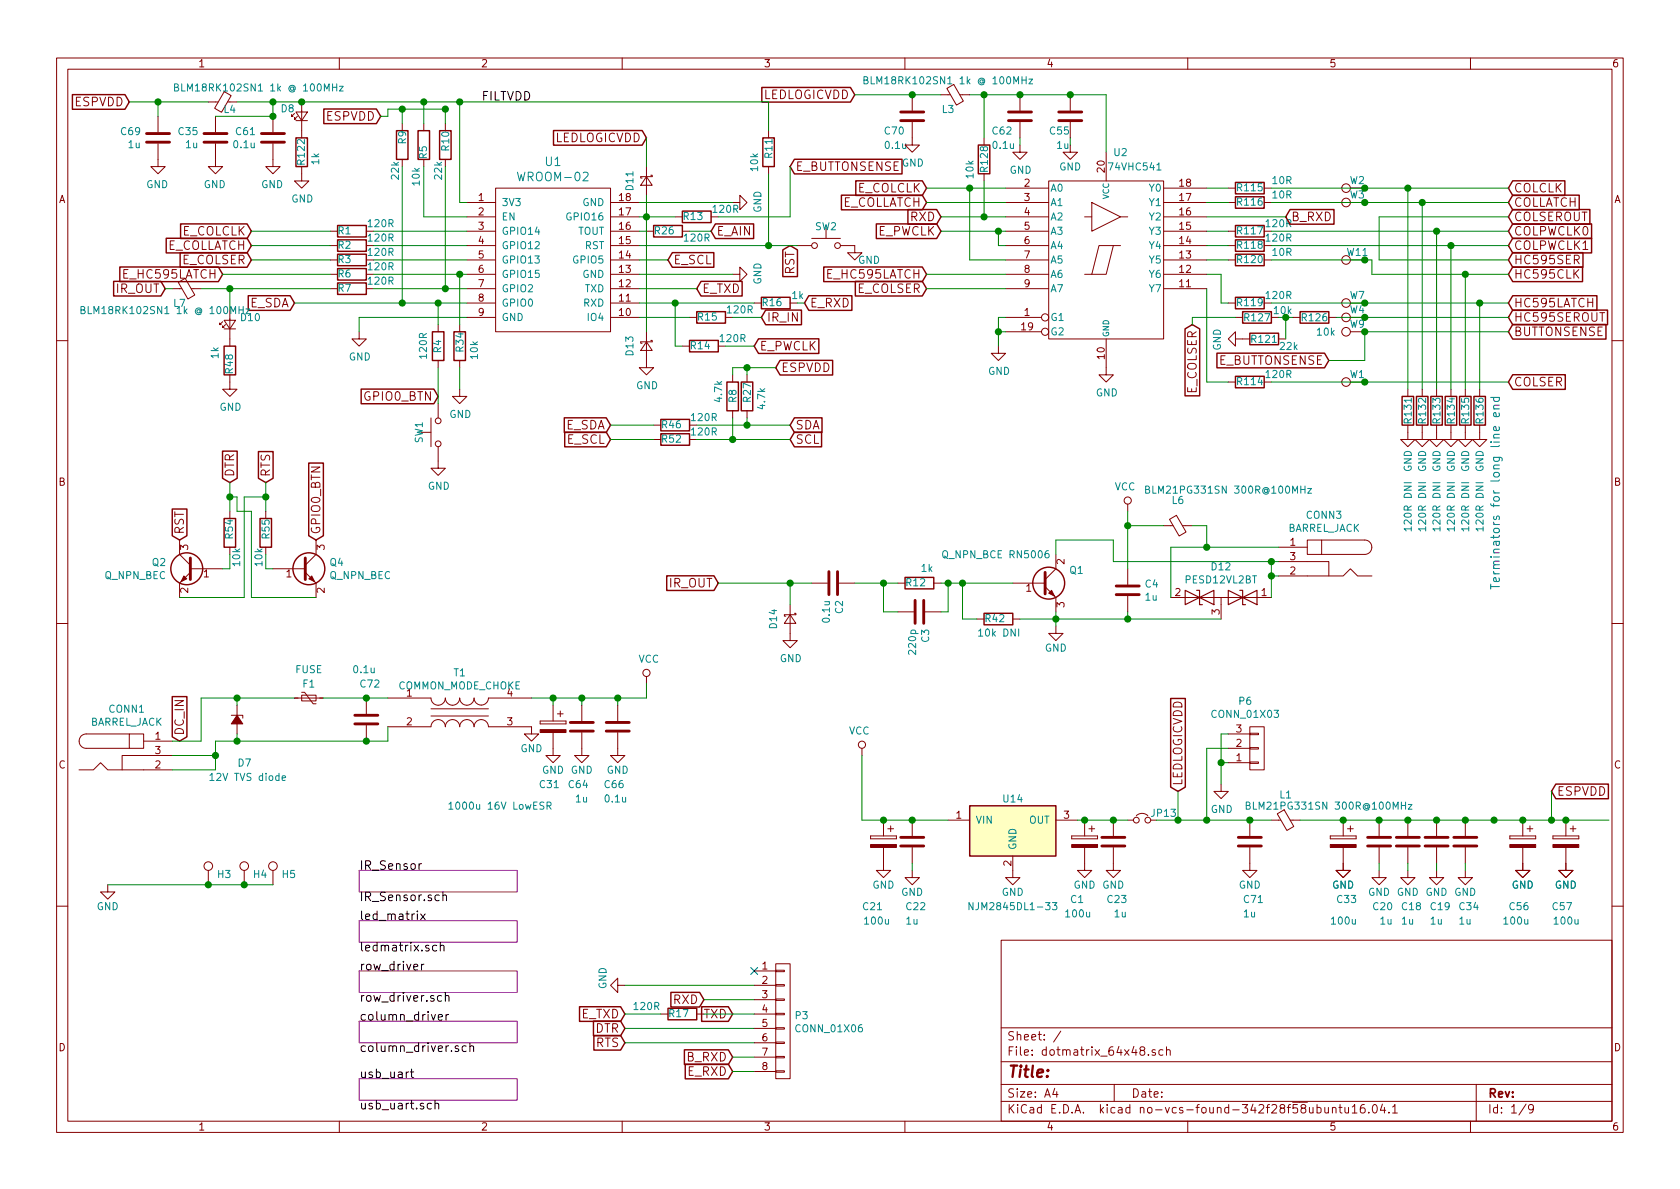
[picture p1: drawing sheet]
<svg xmlns="http://www.w3.org/2000/svg" width="297mm" height="210mm" viewBox="0 0 297 210" stroke-linecap="round" stroke-linejoin="round" font-family="sans-serif">
<g fill="none" stroke="#840000" stroke-width=".18">
<path d="M10 10.3h277v189.9h-277zM12 12.2h273v186.1h-273zM36.8 18h1.8M39.6 16.2l1.3 .7-1.7 3-1.3-.8zM40.3 18h1.6M52.3 19.8h2.1l-1.1 1.5zM53.3 18v6.4M60 10.3v1.9M110 10.3v1.9M160 10.3v1.9M161.3 16.8v2.8M166.4 16.8h1.6"/>
<path d="M167.4 15.6l1.2-.7 1.7 3-1.2 .7zM169.7 16.8h1.7M180.3 16.8v2.8M189.2 16.8v2.8M210 10.3v1.9M260 10.3v1.9M27.9 25.4v4.1h-1.2l1.2 1.2 1.3-1.2h-1.3M27.9 20.6v2.8M38.1 25.4v4.1h-1.3l1.3 1.2 1.3-1.2h-1.3M38.1 20.6v2.8M48.3 25.4v4.1h-1.3l1.3 1.2 1.2-1.2h-1.2M48.3 20.6v2.8"/>
<path d="M52.1 20.1l-.5 .5v-.3v.3h.2M52.3 21.3h2.1M52.6 20.6l-.5 .5v-.3v.3h.2M53.3 29.5v2.5h1.3l-1.3 1.3-1.2-1.3h1.2M71.1 21.8v1.3M71.1 28.2v1.3M74.9 21.8v1.3M74.9 28.2v1.3M78.7 21.8v1.3M78.7 28.2v1.3M82.5 35.8h5.1M82.5 38.3h5.1"/>
<path d="M87.6 33.3h20.3v25.4h-20.3zM107.9 35.8h5.1M107.9 38.3h5.1M114.3 31.2l1 1.6h-2zM114.3 29.5v5M115.1 31h.2v.2h-2v.3h.2M119.4 38.3h1.2M125.7 38.3h1.3M129.5 35.8h1.3v-1.3l1.3 1.3-1.3 1.3v-1.3M135.9 23.1v1.3M135.9 29.5v1.2M161.3 21.6v4h1.3l-1.3 1.3-1.3-1.3h1.3"/>
<path d="M174 24.4v1.2M174 30.7v1.3M177.8 35.8h7.6M177.8 38.3h7.6M177.8 33.3h7.6M180.3 25.6v1.3h1.3l-1.3 1.3-1.2-1.3h1.2M180.3 21.6v2.8M185.4 32h20.3v27.9h-20.3zM189.2 25.6v1.3h-1.2l1.2 1.3 1.3-1.3h-1.3M189.2 21.6v2.8M191.8 38.3h1.2M193 35.8l5.1 2.5-5.1 2.6z"/>
<path d="M195.6 26.9v5.1M198.1 38.3h1.3M205.7 35.8h7.7M205.7 38.3h7.7M205.7 33.3h7.7M217.2 35.8h1.2M217.2 33.3h1.2M223.5 35.8h1.3M223.5 33.3h1.3M238.8 35.8h2.5M30.5 51h1.6M31.5 49.9l1.2-.7 1.7 3-1.2 .7z"/>
<path d="M33.8 51h1.8M39.4 56.9l-.5 .5v-.3v.3h.2M39.6 56.6h2.1l-1.1 1.6zM39.6 58.2h2.1M39.9 57.4l-.5 .5v-.2v.2h.2M40.6 54.9v6.3M58.4 40.9h1.3M58.4 43.4h1.3M58.4 46h1.3M58.4 48.5h1.3M58.4 51h1.3M63.5 58.7v1.2h1.3l-1.3 1.3-1.3-1.3h1.3"/>
<path d="M64.8 51h1.2M77.5 57.4v1.3M81.3 57.4v1.3M82.5 40.9h5.1M82.5 43.4h5.1M82.5 46h5.1M82.5 48.5h5.1M82.5 51h5.1M82.5 53.6h5.1M82.5 56.1h5.1M107.9 40.9h5.1M107.9 43.4h5.1"/>
<path d="M107.9 46h5.1M107.9 48.5h5.1M107.9 51h5.1M107.9 53.6h5.1M107.9 56.1h5.1M114.3 58.7v6.3h1.3l-1.3 1.3-1.3-1.3h1.3M114.3 40.9h1.3M121.9 56.1h1.3M128.3 56.1h1.2M129.5 48.5h1.3v-1.3l1.3 1.3-1.3 1.3v-1.3M133.3 53.6h1.3M139.7 53.6h1.3"/>
<path d="M141 43.4h2.5M143.5 42.2h5.1M146 40.4v1.8M148.6 43.4h2.5v1.3h1.3l-1.3 1.3-1.2-1.3h1.2M177.8 40.9h7.6M177.8 43.4h7.6M177.8 46h7.6M177.8 48.5h7.6M177.8 51h7.6M177.8 56.1h6.3M177.8 58.7h6.3M195.6 59.9v6.4h1.2l-1.2 1.3-1.3-1.3h1.3"/>
<path d="M196.8 43.4l-1.2 5.1h-2.6M198.1 43.4h-3.8l-1.3 5.1h-1.2M205.7 40.9h7.7M205.7 43.4h7.7M205.7 46h7.7M205.7 48.5h7.7M205.7 51h7.7M217.2 40.9h1.2M217.2 43.4h1.2M217.2 46h1.2M217.2 53.6h1.2M218.4 59.9v-1.2l-1.2 1.2 1.2 1.3v-1.3h2.6"/>
<path d="M218.4 56.1h1.3M223.5 43.4h1.3M223.5 46h1.3M223.5 53.6h1.3M224.8 56.1h1.3M226.1 59.9h1.2M228.6 56.1h1.3M234.9 56.1h1.3M238.8 46h2.5M238.8 58.7h2.5M278.5 48.3l.6 .9M279.1 47.7l-.8 .8"/>
<path d="M10 60.2h2M40.6 66.3v2.5h1.3l-1.3 1.3-1.2-1.3h1.2M74.4 76.4h1.8M76.2 73.9v5.1M77.5 79v3.8h1.2l-1.2 1.3-1.3-1.3h1.3M77.5 63.7v1.3M77.5 71.4v2.5M81.3 68.8v1.3h1.2l-1.2 1.3-1.3-1.3h1.3M81.3 63.7v1.3M114.3 60.4l1 1.6h-2zM115.1 60.2h.2v.2h-2v.3h.2M115.6 75.2h1.2"/>
<path d="M115.6 77.7h1.2M120.6 61.2h1.3M121.9 77.7h1.3M127 61.2h1.3M129.5 66.3v1.3M129.5 72.6v1.3M132.1 66.3v1.3M132.1 72.6v1.3M176.5 61.2v1.3h1.3l-1.3 1.2-1.2-1.2h1.2M217.2 67.6h1.2M223.5 67.6h1.3M238.8 67.6h2.5"/>
<path d="M248.9 75.2v2.5h1.3l-1.3 1.3-1.3-1.3h1.3M248.9 68.8v1.3M251.5 75.2v2.5h1.2l-1.2 1.3-1.3-1.3h1.3M251.5 68.8v1.3M254 75.2v2.5h1.3l-1.3 1.3-1.3-1.3h1.3M254 68.8v1.3M256.5 75.2v2.5h1.3l-1.3 1.3-1.2-1.3h1.2M256.5 68.8v1.3M259.1 75.2v2.5h1.2l-1.2 1.3-1.3-1.3h1.3M259.1 68.8v1.3M261.6 75.2v2.5h1.3l-1.3 1.3-1.3-1.3h1.3M261.6 68.8v1.3"/>
<path d="M285 60.2h2M31.7 95.5v2.5l2 1.9M40.6 90.4v1.3M47 90.4v1.3M55.9 95.5v2.5l-1.9 1.9M186.7 98v2.6l-1.9 1.9M199.4 89.1v1.3M205.7 93h1.7M206.8 91.8l1.2-.7 1.7 3-1.2 .7zM209.1 93h1.7M226.1 99.3h8.8v2.5M226.1 96.8h5"/>
<path d="M231.1 95.5h2.6v2.5h-2.6zM233.7 95.5h7.6a1.27 1.27 0 0 1 1.2 1.3 1.27 1.27 0 0 1-1.2 1.2h-7.6M10 110.3h2M33.7 101.2l-2 1.9v2.6M33.7 100.6h5.7M48.3 100.6h5.7M54 101.2l1.9 1.9v2.6M114.3 119.6v1.3M139.7 108.7l1 1.5h-2zM139.7 106.9v6.4h1.3l-1.3 1.2-1.3-1.2h1.3M140.5 108.5h.2v.2h-2v.3h.2M143.5 103.1h2.8"/>
<path d="M148.3 103.1h2.8M158.7 103.1h1.3M158.7 108.2h2.8M163.6 108.2h2.8M165.1 103.1h1.3M172.7 109.5h1.3M179.1 103.1h5.7M179.1 109.5h1.2M184.8 103.8l1.9 1.9v2.5M186.7 110.7v1.3h-1.3l1.3 1.3 1.3-1.3h-1.3M199.4 100.6v2.8M199.4 105.4v2.8"/>
<path d="M207 105.7h17.8M215.9 105.7v3.8M226.1 101.8h11.4l1.3-1.2 1.2 1.2h2.6M285 110.3h2M14 136.1h2.5l1.3-1.2 1.2 1.2h11.5M22.9 129.8h2.5v2.5h-2.5zM22.9 129.8h-7.7a1.27 1.27 0 0 0-1.2 1.3 1.27 1.27 0 0 0 1.2 1.2h7.7M25.4 131.1h5.1M30.5 133.6h-8.9v2.5M40.9 126.5h2v.5M41.9 124.7v5.1M52.1 123.4h5"/>
<path d="M53.3 122.9h2.6v1h-2.6zM53.3 122.4h.5l1.6 2.1h.5M64.8 123.4v2.8M64.8 128.3v2.8M68.6 128.5h7.6a1.27 1.27 0 0 1 1.3-1.3 1.27 1.27 0 0 1 1.2 1.3 1.27 1.27 0 0 1 1.3-1.3 1.27 1.27 0 0 1 1.3 1.3 1.27 1.27 0 0 1 1.2-1.3 1.27 1.27 0 0 1 1.3 1.3 1.27 1.27 0 0 1 1.3-1.3 1.27 1.27 0 0 1 1.3 1.3h7.6v1.3h-1.3l1.3 1.3 1.2-1.3h-1.2M68.6 123.4h7.6a1.27 1.27 0 0 0 1.3 1.3 1.27 1.27 0 0 0 1.2-1.3 1.27 1.27 0 0 0 1.3 1.3 1.27 1.27 0 0 0 1.3-1.3 1.27 1.27 0 0 0 1.2 1.3 1.27 1.27 0 0 0 1.3-1.3 1.27 1.27 0 0 0 1.3 1.3 1.27 1.27 0 0 0 1.3-1.3h7.6M76.2 126.6h10.2M76.2 125.3h10.2M95.5 128h4.6zM95.5 127.5h4.6zM95.5 127.5v.5zM97.8 129.5v4.1h-1.3l1.3 1.3 1.3-1.3h-1.3"/>
<path d="M97.8 124.7v2.8M98.6 126.2h1M99.1 125.7v1M100.1 127.5v.5zM102.9 129.5v4.1h-1.3l1.3 1.3 1.2-1.3h-1.2M102.9 124.7v2.8M109.2 129.5v4.1h-1.3l1.3 1.3 1.3-1.3h-1.3M109.2 124.7v2.8M152.4 132.3v1.3M215.9 138.7v1.2h1.3l-1.3 1.3-1.3-1.3h1.3M217.2 132.3h3.8M217.2 129.8h3.8"/>
<path d="M217.2 134.9h3.8M221 129.7h1.5v.2h-1.5zM221 132.2h1.5v.3h-1.5zM221 134.7h1.5v.3h-1.5zM221 128.5h2.5v7.6h-2.5zM19 156.5v1.2h-1.2l1.2 1.3 1.3-1.3h-1.3M36.8 153.9v2.6M43.2 153.9v2.6M48.3 153.9v2.6M153.9 148.3h4.6zM153.9 147.8h4.6zM153.9 147.8v.5z"/>
<path d="M156.2 149.9v4h-1.3l1.3 1.3 1.3-1.3h-1.3M156.2 145v2.8M157 146.6h1M157.5 146v1.1M158.5 147.8v.5zM161.3 153.9v1.3h-1.3l1.3 1.3 1.3-1.3h-1.3M161.3 145v2.8M161.3 149.9v2.7M167.6 145h3.8M179.1 151.4v3.8h-1.3l1.3 1.3 1.2-1.3h-1.2M186.7 145h3.8M189.5 148.3h4.6z"/>
<path d="M189.5 147.8h4.6zM189.5 147.8v.5zM191.8 149.9v4h-1.3l1.3 1.3 1.2-1.3h-1.2M191.8 145v2.8M192.5 146.6h1M193 146v1.1M194.1 147.8v.5zM196.8 149.9v4h-1.2l1.2 1.3 1.3-1.3h-1.3M196.8 145v2.8M199.4 145h1M200.9 144.3a1.41 1.41 0 0 1 2 0M221 149.9v4h-1.3l1.3 1.3 1.2-1.3h-1.2"/>
<path d="M221 145v2.8M224.8 145h1.6M225.8 143.9l1.3-.7 1.7 2.9-1.3 .8zM228.1 145h1.8M235.2 148.3h4.6zM235.2 147.8h4.6zM235.2 147.8v.5zM237.5 149.9v4h-1.3l1.3 1.3 1.3-1.3h-1.3M237.5 145v2.8M238.3 146.6h1M238.8 146v1.1M239.8 147.8v.5z"/>
<path d="M243.8 153.9v1.3h-1.2l1.2 1.3 1.3-1.3h-1.3M243.8 145v2.8M243.8 149.9v2.7M248.9 153.9v1.3h-1.3l1.3 1.3 1.3-1.3h-1.3M248.9 145v2.8M248.9 149.9v2.7M254 153.9v1.3h-1.3l1.3 1.3 1.3-1.3h-1.3M254 145v2.8M254 149.9v2.7M259.1 153.9v1.3h-1.3l1.3 1.3 1.2-1.3h-1.2M259.1 145v2.8M259.1 149.9v2.7"/>
<path d="M267 148.3h4.5zM267 147.8h4.5zM267 147.8v.5zM269.2 149.9v4h-1.2l1.2 1.3 1.3-1.3h-1.3M269.2 145v2.8M270 146.6h1M270.5 146v1.1M271.5 147.8v.5zM274.6 148.3h4.5zM274.6 147.8h4.5zM274.6 147.8v.5zM276.9 149.9v4h-1.3l1.3 1.3 1.2-1.3h-1.2"/>
<path d="M276.9 145v2.8M277.6 146.6h1M278.1 146v1.1M279.1 147.8v.5zM10 160.2h2M109.2 174.2v-1.2l-1.3 1.2 1.3 1.3v-1.3h1.3M116.8 179.3h1.3M123.2 179.3h1.3M133.3 171.7h3.9M133.3 174.2h3.9M133.3 176.8h3.9M133.3 179.3h3.9"/>
<path d="M137.2 170.4h2.5v20.3h-2.5zM137.2 179.2h1.5v.2h-1.5zM137.2 176.7h1.5v.2h-1.5zM137.2 174.1h1.5v.3h-1.5zM137.2 171.6h1.5v.2h-1.5zM177 166.3h108v32h-108zM285 160.2h2M60 198.3v1.9M110 198.3v1.9M133.3 181.9h3.9M133.3 184.4h3.9M133.3 186.9h3.9"/>
<path d="M133.3 189.5h3.9M137.2 189.4h1.5v.2h-1.5zM137.2 186.8h1.5v.3h-1.5zM137.2 184.3h1.5v.2h-1.5zM137.2 181.7h1.5v.3h-1.5zM160 198.3v1.9M177 194.8h108M177 191.8h108M177 187.8h108M177 181.8h108M186.5 192.5l-.4 1h1M186.8 193v1"/>
<path d="M187.6 182.3l-1.3 2M197 191.8v3M201.8 185.7l-.3-.2 .2-.3a.48 .48 0 0 1 .7 .2l-.1 .3a.52 .52 0 0 0-.7 .2 .52 .52 0 0 0 .1 .6l.4 .1 .2-.1a.48 .48 0 0 0 0-.7l-.2-.1M203 186.5v.1M204.3 185.7a.37 .37 0 0 0-.6 .1l.1 .2 .5 .2v.1l-.2 .3-.4-.1M205.6 185.7l-.4-.1-.3 .3 .1 .6 .2 .1 .4-.1M206.2 185.7h.1a.37 .37 0 0 1 .6 .1v.8M206.2 185.1v1.5M210 198.3v1.9M232.9 195.9l.4-.1 .3 .3-.1 .6-.2 .1-.4-.1M232.9 195.3v1.5M234.2 195.8l.1 .9 .3 .1 .3-.1"/>
<path d="M234.9 195.8v1M235.6 196l.2-.2 .3 .1 .1 .9M235.6 195.8v1M236.7 195.8h.6M236.9 195.3v1.3l.4 .2M237.8 195.8v.8a.37 .37 0 0 0 .6 .1M238.4 195.8v1M239.1 195.8l.4-.5v1.5M239.1 196.8h.8M241.2 195.3a.59 .59 0 0 0-.7 .7v.5l.1 .2 .5 .1 .2-.1 .1-.5-.2-.2-.4-.1-.3 .3M242 196.7v.1M242.8 195.5l.2-.2a.8 .8 0 0 1 .5 .8 .8 .8 0 0 1-.5 .7l-.2-.1-.2-.4z"/>
<path d="M244.4 195.2l-.3 1.1h.9M244.8 195.8v1M245.6 196.7v.1M246.2 195.8l.4-.5v1.5M246.2 196.8h.9M260 198.3v1.9M261 191.8v6.5M269.8 195.2l-1.2 2M271.1 196l-.3 .3-.4-.1-.1-.2v-.4l.1-.2 .4-.1 .2 .2a1.19 1.19 0 0 1-.2 1.2l-.4 .1"/>
<circle cx="238" cy="35.8" r=".76"/>
<circle cx="238" cy="33.3" r=".76"/>
<circle cx="144" cy="43.4" r=".51"/>
<circle cx="148.1" cy="43.4" r=".51"/>
<circle cx="184.8" cy="58.7" r=".63"/>
<circle cx="184.8" cy="56.1" r=".63"/>
<circle cx="238" cy="58.7" r=".76"/>
<circle cx="238" cy="53.6" r=".76"/>
<circle cx="238" cy="46" r=".76"/>
<circle cx="238" cy="56.1" r=".76"/>
<circle cx="77.5" cy="78.5" r=".51"/>
<circle cx="77.5" cy="74.4" r=".51"/>
<circle cx="238" cy="67.6" r=".76"/>
<circle cx="199.4" cy="88.5" r=".63"/>
<circle cx="114.3" cy="119" r=".63"/>
<circle cx="152.4" cy="131.7" r=".63"/>
<circle cx="36.8" cy="153.2" r=".76"/>
<circle cx="43.2" cy="153.2" r=".76"/>
<circle cx="48.3" cy="153.2" r=".76"/>
<circle cx="200.9" cy="145" r=".51"/>
<circle cx="202.9" cy="145" r=".51"/>
</g>
<g fill="none" stroke="#840000" stroke-width=".25">
<path d="M12.8 16.7h9.3l.8 1.3-.8 1.3h-9.3zM57.3 19.3h9.2l.8 1.3-.8 1.3h-9.2zM134.7 15.5h15.7l.7 1.3-.7 1.3h-15.7zM31.9 39.6h11.8l.7 1.3-.7 1.3h-11.8zM52.3 24.4h2.1v5.1h-2.1zM59.7 39.9h5.1v2h-5.1zM70.1 23.1h2v5.1h-2zM73.9 23.1h2v5.1h-2zM77.7 23.1h2.1v5.1h-2.1zM97.9 23.1h15.6l.8 1.3-.8 1.3h-15.6zM115.6 39.9h5v2h-5zM120.6 37.3h5.1v2.1h-5.1z"/>
<path d="M126.5 39.6h6.7v2.6h-6.7l-.8-1.3zM134.9 24.4h2v5.1h-2zM140.5 28.2h19v2.6h-19l-.8-1.3zM148.8 34.5h14.3l.7 1.3-.7 1.3h-14.3zM151.3 32h11.8l.7 1.3-.7 1.3h-11.8zM154.9 39.6h10.7l.8 1.3-.8 1.3h-10.7zM160.5 37.1h5.1l.8 1.2-.8 1.3h-5.1zM173 25.6h2v5.1h-2zM218.4 32.3h5.1v2h-5.1zM218.4 34.8h5.1v2h-5.1zM218.4 39.9h5.1v2h-5.1zM228.1 37.1h7.8v2.5h-7.8l-.8-1.3z"/>
<path d="M267.5 32h9.2v2.6h-9.2l-.8-1.3zM267.5 34.5h11.7v2.6h-11.7l-.8-1.3zM267.5 37.1h13.6v2.5h-13.6l-.8-1.3zM267.5 39.6h13.9v2.6h-13.9l-.8-1.3zM20.1 49.8h8.3l.8 1.2-.8 1.3h-8.3zM21.2 47.2h17.4l.8 1.3-.8 1.3h-17.4zM29.4 42.1h14.3l.7 1.3-.7 1.3h-14.3zM31.9 44.7h11.8l.7 1.3-.7 1.3h-11.8zM43.9 52.3h7.4l.8 1.3-.8 1.3h-7.4zM59.7 42.4h5.1v2h-5.1zM59.7 45h5.1v2h-5.1zM59.7 47.5h5.1v2h-5.1z"/>
<path d="M59.7 50h5.1v2.1h-5.1zM76.5 58.7h2v5h-2zM80.3 58.7h2v5h-2zM118.9 44.7h7.3v2.6h-7.3l-.8-1.3zM123.2 55.1h5.1v2h-5.1zM124 49.8h7.2v2.5h-7.2l-.8-1.3zM134.1 59.9h10.7v2.6h-10.7l-.8-1.3zM134.6 52.6h5.1v2h-5.1zM135.4 54.8h6.3v2.6h-6.3l-.8-1.3zM138.4 44.2l1.3-.8 1.3 .8v4.7h-2.6zM143 52.3h7.6v2.6h-7.6l-.8-1.3zM145.6 47.2h17.5l.7 1.3-.7 1.3h-17.5z"/>
<path d="M151.2 49.8h11.9l.7 1.2-.7 1.3h-11.9zM209.5 58.2l1.3-.8 1.3 .8v11.8h-2.6zM218.4 42.4h5.1v2h-5.1zM218.4 52.6h5.1v2h-5.1zM218.4 45h5.1v2h-5.1zM219.7 55.1h5.1v2h-5.1zM221 58.9h5.1v2.1h-5.1zM229.9 55.1h5v2h-5zM267.5 42.1h13.9v2.6h-13.9l-.8-1.3zM267.5 44.7h12.4v2.6h-12.4l-.8-1.3zM267.5 47.2h12.3v2.6h-12.3l-.8-1.3zM267.5 52.3h14.8v2.6h-14.8l-.8-1.3z"/>
<path d="M267.5 54.8h16.7v2.6h-16.7l-.8-1.3zM267.5 57.4h16.4v2.6h-16.4l-.8-1.3zM39.3 79.8h2.6v4.8l-1.3 .7-1.3-.7zM39.6 61.2h2.1v5.1h-2.1zM45.7 79.9h2.6v4.7l-1.3 .7-1.3-.7zM63.9 68.8h12.8l.8 1.3-.8 1.3h-12.8zM99.8 73.9h7.4l.7 1.3-.7 1.3h-7.4zM99.8 76.4h7.4l.7 1.3-.7 1.3h-7.4zM116.8 74.2h5.1v2h-5.1zM116.8 76.7h5.1v2h-5.1zM121.9 60.2h5.1v2h-5.1zM128.5 67.6h2.1v5h-2.1z"/>
<path d="M131.1 67.6h2v5h-2zM137.9 63.7h9.3v2.6h-9.3l-.7-1.3zM140.5 73.9h4.8v2.6h-4.8l-.8-1.3zM140.5 76.4h4.8v2.6h-4.8l-.8-1.3zM215.2 62.5h19l.7 1.2-.7 1.3h-19zM218.4 66.5h5.1v2.1h-5.1zM247.9 70.1h2v5.1h-2zM250.4 70.1h2.1v5.1h-2.1zM253 70.1h2v5.1h-2zM255.5 70.1h2.1v5.1h-2.1zM258.1 70.1h2v5.1h-2zM260.6 70.1h2v5.1h-2z"/>
<path d="M267.5 66.3h9.3v2.6h-9.3l-.8-1.3zM30.5 90h2.5v4.7l-1.3 .8-1.2-.8zM39.6 91.7h2.1v5.1h-2.1zM46 91.7h2v5.1h-2zM54.6 81.9h2.6v12.8l-1.3 .8-1.3-.8zM117.9 101.8h8.3l.8 1.3-.8 1.3h-8.3zM160 102.1h5.1v2h-5.1zM174 108.5h5.1v2h-5.1zM30.5 123.2h2.5v7.1l-1.3 .8-1.2-.8zM207 123.5h2.6v15.7l-1.3 .7-1.3-.7zM275.1 138.7h9.3v2.5h-9.3l-.8-1.3zM171.4 142.5h15.3v8.9h-15.3z"/>
<path d="M102.5 178h7.2l.8 1.3-.8 1.3h-7.2zM118.1 178.3h5.1v2h-5.1zM118.6 175.5h5.1l.8 1.3-.8 1.3h-5.1zM124.1 178h4.7l.7 1.3-.7 1.3h-4.7zM104.9 180.6h4.8l.8 1.3-.8 1.3h-4.8zM105 183.1h4.7l.8 1.3-.8 1.3h-4.7zM121 185.6h7.8l.7 1.3-.7 1.3h-7.8zM121.2 188.2h7.6l.7 1.3-.7 1.3h-7.6z"/>
<circle cx="33" cy="100.6" r="2.82"/>
<circle cx="54.6" cy="100.6" r="2.82"/>
<circle cx="185.4" cy="103.1" r="2.82"/>
</g>
<g fill="none" stroke="#008484" stroke-width=".18">
<path d="M30.9 15.4h.5l.1-.2v-.2l-.6-.2v1.3h.4l.3-.2v-.2l-.3-.3M58.8 15.4h.7M59.5 14.8v1.3M60 15.3h.7l-.7 .8h.7M152.8 14.2l.5-.1 .1-.2v-.2l-.6-.1v1.2h.4l.3-.2v-.2l-.3-.2M180.7 14.2h.7M181.4 13.6v1.2M181.9 14h.7l-.7 .8h.7M204.5 30.1h.8M14.3 54.8h.6l.1-.2-.1-.3-.6-.1v1.3h.5l.3-.3v-.2l-.3-.2M42.3 54.8h.7M43 54.2v1.3"/>
<path d="M43.5 54.6h.6l-.6 .9h.6M185.4 97.4l-.4 .1a.81 .81 0 0 0 0 1.1h.4l.1-.5-.3-.2h-.2l-.2 .2M202.6 86.6l.5-.1 .1-.2-.1-.2-.5-.2v1.3h.4l.2-.1 .1-.3-.3-.2M231.2 86.4h.7l-.7 .8h.7M37.1 137.1l.4-.4v1.3M37.1 138h.7M49.9 137.6l.6-.1-.1-.3h-.3l-.2 .2v.6h.5M79.4 142.2l.3-.4v1.3M79.4 143.1h.7M96.7 142.5l.6-.1 .1-.4-.2-.2h-.5v1.3M97 142.5l.4 .6M172 159.6v1.3l-.7-1.3v1.3"/>
<path d="M186.1 159.6h.8l-.5 .5 .4 .1 .1 .4-.3 .3-.5-.1M220.3 142.4h.6l.1-.2-.1-.2-.6-.2v1.3h.5l.2-.1 .1-.3-.3-.3M249 142.3h.7l-.7 .8h.7"/>
</g>
<path d="M132.7 171.1l1.3 1.2M134 171.1l-1.3 1.2" fill="none" stroke="#000084" stroke-width=".18"/>
<g fill="none" stroke="#840000" stroke-width=".51">
<path d="M159.3 19.8h4M178.3 19.8h4.1M187.2 19.8h4.1M25.9 25.1h4.1M25.9 23.6h4.1M36.1 25.1h4M36.1 23.6h4M46.2 25.1h4.1M46.2 23.6h4.1M159.3 21.3h4M178.3 21.3h4.1M187.2 21.3h4.1"/>
<path d="M33.7 98.7v3.8M54 98.7v3.8M146.6 101.1v4.1M148.1 101.1v4.1M161.8 106.2v4M163.3 106.2v4M184.8 101.2v3.8M197.4 105.2h4M197.4 103.6h4M62.7 128h4.1M62.7 126.5h4.1M100.8 129.3h4.1"/>
<path d="M100.8 127.8h4.1M107.2 129.3h4.1M107.2 127.8h4.1M159.3 149.6h4M159.3 148.1h4M194.8 149.6h4.1M194.8 148.1h4.1M218.9 149.6h4.1M218.9 148.1h4.1M241.8 149.6h4.1M241.8 148.1h4.1M246.9 149.6h4.1"/>
<path d="M246.9 148.1h4.1M252 149.6h4M252 148.1h4M257 149.6h4.1M257 148.1h4.1"/>
</g>
<g fill="#840000" stroke="#840000" stroke-width=".18">
<path d="M189.5 149.3h4.6v.6h-4.6z"/>
<path d="M153.9 149.3h4.6v.6h-4.6z"/>
<path d="M32.5 101.8l.5 .6-1 .5z"/>
<path d="M54.6 102.4l.5-.6 .5 1.1z"/>
<path d="M267 149.3h4.5v.6h-4.5z"/>
<path d="M235.2 149.3h4.6v.6h-4.6z"/>
<path d="M274.6 149.3h4.5v.6h-4.5z"/>
<path d="M185.4 104.9l.5-.5 .5 1z"/>
<path d="M95.5 129h4.6v.5h-4.6z"/>
<path d="M41.9 126.5l1 1.5h-2z"/>
</g>
<path d="M63.5 153.9h27.9v3.8h-27.9zM63.5 162.8h27.9v3.8h-27.9zM63.5 171.7h27.9v3.8h-27.9zM63.5 180.6h27.9v3.8h-27.9zM63.5 190.7h27.9v3.9h-27.9z" fill="none" stroke="#840084" stroke-width=".18"/>
<g fill="none" stroke="#000" stroke-width=".18">
<path d="M74.5 152.7l-.4 .3M78.3 158.4l.2-.1h.4v1M78.3 157.8v1.5M74.4 161.6l.8 1M74.5 170.5v1M75 170.5l-.5 .3M75.2 161.6l-.8 1M77.2 167.2h-.4l-.2 .1v.7a.48 .48 0 0 0 .6 .1M77.5 179.9l.7-.1v-.3l-.5-.1-.2 .2 .1 .7h.6M77.9 167.3l.2-.1h.3l.1 1M77.9 166.6v1.6M78.1 176.1l-.5-.1-.2 .2v.7a.48 .48 0 0 0 .7 .1"/>
<path d="M78.7 176.2l.2-.2 .4 .1 .1 1M78.7 175.5v1.6M78.9 179.4v1M79.3 179.4l-.3 .1-.1 .2M72.6 189.6h.6M72.8 189v1.3v.2l.4 .1M76.3 195.2l-.5-.1-.3 .3v.4l.2 .2h.6M76.9 195.2h.1a.37 .37 0 0 1 .6 .1v.8M76.9 194.6v1.5M82.4 185l-.4-.1-.3 .3v.4l.2 .3h.5M83.1 185.1l.1-.1a.37 .37 0 0 1 .5 .1v.8M83.1 184.4v1.5"/>
</g>
<path d="M171.4 142.5h15.3v8.9h-15.3z" fill="#ffffc2" stroke="#ffffc2" stroke-width=".18"/>
<path d="M209.5 104.4l5.1 2.5v-2.5l-5.1 2.5zM211.6 104.4h.5v2.5h.5M217.2 104.4v2.5l5-2.5v2.5zM219.2 104.4h.5v2.5h.5" fill="none" stroke="#840000" stroke-width=".2"/>
<g fill="none" stroke="#008400" stroke-width=".18">
<path d="M22.9 18h13.9M27.9 18v2.6M41.9 18h94v5.1M48.3 18v2.6h-10.2M71.1 19.3v2.5M74.9 18v3.8M81.3 18v17.8h1.2M151.1 16.8h15.3M171.4 16.8h24.2v10.1M174 16.8v7.6M67.3 20.6h1.3v-1.3h10.1v2.5M71.1 29.5v24.1"/>
<path d="M74.9 29.5v8.8h7.6M78.7 29.5v21.5M113 35.8h16.5M113 38.3h6.4M114.3 24.4v5.1M114.3 34.5v24.2M135.9 30.7v12.7M139.7 29.5v8.8h-12.7M163.8 35.8h14M163.8 33.3h14M166.4 38.3h11.4M171.4 33.3v12.7h6.4"/>
<path d="M174 32v6.3M180.3 24.4v1.2M189.2 24.4v1.2M213.4 35.8h3.8M213.4 38.3h13.9M213.4 33.3h3.8M224.8 35.8h41.9M224.8 33.3h41.9M248.9 33.3v35.5M251.5 35.8v33M266.7 38.3h-22.9v7.7h22.9M29.2 51h1.3"/>
<path d="M35.6 51h22.8M39.4 48.5h19M40.6 51v3.9M44.4 46h14M44.4 40.9h14M44.4 43.4h14M52.1 53.6h30.4M66 46h16.5M66 48.5h16.5M66 40.9h16.5M66 43.4h16.5M66 51h16.5"/>
<path d="M77.5 53.6v3.8M81.3 48.5v8.9M82.5 56.1h-19v2.6M113 56.1h8.9M113 46h5.1M113 48.5h16.5M113 40.9h1.3M113 43.4h28M113 53.6h20.3M113 51h10.2M119.4 53.6v7.6h1.2M121.9 40.9h3.8"/>
<path d="M129.5 56.1h5.1M141 53.6h1.2M163.8 48.5h14M163.8 51h14M166.4 40.9h11.4M176.5 40.9v2.5h1.3M176.5 58.7h1.3M177.8 56.1h-1.3v5.1M213.4 46h3.8M213.4 48.5h2.5v5.1h1.3M213.4 51v16.6h3.8M213.4 40.9h3.8"/>
<path d="M213.4 43.4h3.8M218.4 56.1h-7.6v1.3M224.8 46h17.8v2.5h24.1M224.8 40.9h41.9M224.8 43.4h41.9M224.8 53.6h41.9M227.3 56.1v3.8M236.2 56.1h30.5M254 40.9v27.9M256.5 43.4v25.4M259.1 48.5v20.3M261.6 53.6v15.2"/>
<path d="M266.7 58.7h-25.4v5h-6.4M77.5 65v6.4M81.3 65v3.8M107.9 75.2h7.7M107.9 77.7h7.7M123.2 75.2h16.5M123.2 77.7h16.5M128.3 61.2h5M129.5 73.9v3.8M132.1 65v1.3M132.1 73.9v1.3M137.2 65h-7.7v1.3"/>
<path d="M224.8 67.6h41.9M40.6 87.9h1.3v2.5h2.5v15.3h11.5M40.6 98v2.6h-1.2M40.6 85.3v5.1M47 87.9h-3.8v17.8h-11.5M47 85.3v5.1M47 98v2.6h1.3M186.7 98v-2.5h10.1v3.8h29.3M199.4 93h6.3M199.4 90.4v10.2M210.8 93h2.6v3.8M224.8 99.3v6.4"/>
<path d="M226.1 96.8h-19.1v8.9M127 103.1h16.5M139.7 103.1v3.8M151.1 103.1h7.6M156.2 103.1v5.1h2.5M166.4 103.1h12.7M167.6 103.1v5.1h-1.2M170.2 103.1v6.4h2.5M180.3 109.5h35.6M186.7 108.2v2.5M199.4 108.2v1.3M224.8 101.8h1.3"/>
<path d="M30.5 133.6h7.6M41.9 123.4v1.3M41.9 129.8v1.3M52.1 123.4h-16.5v7.7h-5.1M57.1 123.4h11.5M68.6 128.5v2.6h-30.5v5h-7.6M97.8 123.4v1.3M102.9 123.4v1.3M109.2 123.4v1.3M114.3 120.9v2.5h-20.3M152.4 133.6v11.4h15.2M208.3 139.9v5.1"/>
<path d="M215.9 134.9h1.3M217.2 129.8h-1.3v8.9M217.2 132.3h-3.8v12.7M274.3 139.9v5.1M19 156.5h29.3M161.3 152.6v1.3M190.5 145h8.9M204.5 145h20.3M229.9 145h54.6M243.8 152.6v1.3M248.9 152.6v1.3M254 152.6v1.3"/>
<path d="M259.1 152.6v1.3M110.5 179.3h6.3M110.5 174.2h22.8M124.5 179.3h8.8M124.5 176.8h8.8M110.5 181.9h22.8M110.5 184.4h22.8M129.5 186.9h3.8M129.5 189.5h3.8"/>
</g>
<g fill="#008400" stroke="#008400" stroke-width=".25">
<circle cx="241.3" cy="58.7" r=".51"/>
<circle cx="241.3" cy="53.6" r=".51"/>
<circle cx="241.3" cy="67.6" r=".51"/>
<circle cx="241.3" cy="35.8" r=".51"/>
<circle cx="237.5" cy="145" r=".51"/>
<circle cx="241.3" cy="33.3" r=".51"/>
<circle cx="254" cy="145" r=".51"/>
<circle cx="208.3" cy="145" r=".51"/>
<circle cx="36.8" cy="156.5" r=".51"/>
<circle cx="215.9" cy="134.9" r=".51"/>
<circle cx="213.4" cy="145" r=".51"/>
<circle cx="196.9" cy="145" r=".51"/>
<circle cx="191.8" cy="145" r=".51"/>
<circle cx="47" cy="87.9" r=".51"/>
<circle cx="40.6" cy="87.9" r=".51"/>
<circle cx="81.3" cy="48.5" r=".51"/>
<circle cx="77.5" cy="53.6" r=".51"/>
<circle cx="119.4" cy="53.6" r=".51"/>
<circle cx="176.5" cy="58.7" r=".51"/>
<circle cx="78.7" cy="51" r=".51"/>
<circle cx="71.1" cy="53.6" r=".51"/>
<circle cx="135.9" cy="43.4" r=".51"/>
<circle cx="132.1" cy="65" r=".51"/>
<circle cx="132.1" cy="75.2" r=".51"/>
<circle cx="129.5" cy="77.7" r=".51"/>
<circle cx="269.2" cy="145" r=".51"/>
<circle cx="274.3" cy="145" r=".51"/>
<circle cx="170.2" cy="103.1" r=".51"/>
<circle cx="186.7" cy="109.5" r=".51"/>
<circle cx="167.6" cy="103.1" r=".51"/>
<circle cx="156.2" cy="103.1" r=".51"/>
<circle cx="199.4" cy="93" r=".51"/>
<circle cx="264.2" cy="145" r=".51"/>
<circle cx="259.1" cy="145" r=".51"/>
<circle cx="248.9" cy="145" r=".51"/>
<circle cx="243.8" cy="145" r=".51"/>
<circle cx="43.2" cy="156.5" r=".51"/>
<circle cx="176.5" cy="40.9" r=".51"/>
<circle cx="241.3" cy="46" r=".51"/>
<circle cx="171.5" cy="33.3" r=".51"/>
<circle cx="189.2" cy="16.8" r=".51"/>
<circle cx="276.9" cy="145" r=".51"/>
<circle cx="97.8" cy="123.4" r=".51"/>
<circle cx="102.9" cy="123.4" r=".51"/>
<circle cx="109.2" cy="123.4" r=".51"/>
<circle cx="180.3" cy="16.8" r=".51"/>
<circle cx="48.3" cy="20.6" r=".51"/>
<circle cx="48.3" cy="18" r=".51"/>
<circle cx="71.1" cy="19.3" r=".51"/>
<circle cx="27.9" cy="18" r=".51"/>
<circle cx="161.3" cy="16.8" r=".51"/>
<circle cx="221" cy="145" r=".51"/>
<circle cx="64.8" cy="123.4" r=".51"/>
<circle cx="38.1" cy="133.6" r=".51"/>
<circle cx="64.8" cy="131.1" r=".51"/>
<circle cx="156.2" cy="145" r=".51"/>
<circle cx="161.3" cy="145" r=".51"/>
<circle cx="74.9" cy="18" r=".51"/>
<circle cx="81.3" cy="18" r=".51"/>
<circle cx="53.3" cy="18" r=".51"/>
<circle cx="241.3" cy="56.1" r=".51"/>
<circle cx="227.3" cy="56.1" r=".51"/>
<circle cx="199.4" cy="109.5" r=".51"/>
<circle cx="114.3" cy="38.3" r=".51"/>
<circle cx="78.7" cy="19.3" r=".51"/>
<circle cx="224.8" cy="101.8" r=".51"/>
<circle cx="224.8" cy="99.3" r=".51"/>
<circle cx="213.4" cy="96.8" r=".51"/>
<circle cx="139.7" cy="103.1" r=".51"/>
<circle cx="41.9" cy="131.1" r=".51"/>
<circle cx="41.9" cy="123.4" r=".51"/>
<circle cx="174" cy="16.8" r=".51"/>
<circle cx="174" cy="38.3" r=".51"/>
<circle cx="40.6" cy="51" r=".51"/>
<circle cx="261.6" cy="53.6" r=".51"/>
<circle cx="259.1" cy="48.5" r=".51"/>
<circle cx="256.5" cy="43.4" r=".51"/>
<circle cx="254" cy="40.9" r=".51"/>
<circle cx="251.5" cy="35.8" r=".51"/>
<circle cx="248.9" cy="33.3" r=".51"/>
</g>
<path d="M263.6 70.3h1.5M264.1 72.3h1M264.2 70.3l-.1 .4 .3 .3h.4l.2-.2v-.5M265 75.5l.1 .4-.2 .2h-.7v-.6l.2-.1 .2 .7M265 73l.1 .5-.2 .2-.7-.1v-.6l.2-.1 .2 .8M265.1 71.6l-.9 .1-.1 .4 .1 .2" fill="none" stroke="#0000c2" stroke-width=".18"/>
<text font-size="2.8" fill="#840000" x="178" y="190.5">Title:</text>
<g font-size="2.1">
<text x="85.1" y="17.8">FILTVDD</text>
<text x="63.5" y="153.8">IR_Sensor</text>
<text x="63.5" y="159.4">IR_Sensor.sch</text>
<text x="63.5" y="162.7">led_matrix</text>
<text x="63.5" y="168.2">ledmatrix.sch</text>
<text x="63.5" y="171.6">row_driver</text>
<text x="63.5" y="177.1">row_driver.sch</text>
<text x="63.5" y="180.5">column_driver</text>
<text x="63.5" y="186">column_driver.sch</text>
<text x="63.5" y="190.6">usb_uart</text>
<text x="63.5" y="196.2">usb_uart.sch</text>
</g>
<g font-size="2.1" fill="#840000">
<text x="134.8" y="17.5">LEDLOGICVDD</text>
<text x="13.2" y="18.8">ESPVDD</text>
<text x="57.7" y="21.3">ESPVDD</text>
<text x="97.9" y="25.1">LEDLOGICVDD</text>
<text x="140.6" y="30.2">E_BUTTONSENSE</text>
<text x="151.5" y="34">E_COLCLK</text>
<text x="267.6" y="34">COLCLK</text>
<text x="32.1" y="41.7">E_COLCLK</text>
<text x="126.6" y="41.7">E_AIN</text>
<text x="148.6" y="36.6">E_COLLATCH</text>
<text x="155.1" y="41.7">E_PWCLK</text>
<text x="161" y="39.1">RXD</text>
<text x="228.2" y="39.1">B_RXD</text>
<text x="267.6" y="36.6">COLLATCH</text>
<text x="267.6" y="39.1">COLSEROUT</text>
<text x="267.6" y="41.7">COLPWCLK0</text>
<text x="29.3" y="44.2">E_COLLATCH</text>
<text x="32.1" y="46.7">E_COLSER</text>
<text x="119" y="46.7">E_SCL</text>
<text x="267.6" y="44.2">COLPWCLK1</text>
<text x="267.6" y="46.7">HC595SER</text>
<text x="20.5" y="51.8">IR_OUT</text>
<text x="22.1" y="49.3">E_HC595LATCH</text>
<text x="124.1" y="51.8">E_TXD</text>
<text x="140.5" y="48.6" transform="rotate(-90 140.5 48.6)">RST</text>
<text x="146.5" y="49.3">E_HC595LATCH</text>
<text x="151.5" y="51.8">E_COLSER</text>
<text x="267.6" y="49.3">HC595CLK</text>
<text x="44.1" y="54.4">E_SDA</text>
<text x="135.5" y="56.9">IR_IN</text>
<text x="143.2" y="54.4">E_RXD</text>
<text x="267.6" y="54.4">HC595LATCH</text>
<text x="267.6" y="56.9">HC595SEROUT</text>
<text x="267.6" y="59.4">BUTTONSENSE</text>
<text x="134.3" y="62">E_PWCLK</text>
<text x="138.1" y="65.8">ESPVDD</text>
<text x="215.4" y="64.5">E_BUTTONSENSE</text>
<text x="64.5" y="70.9">GPIO0_BTN</text>
<text x="211.6" y="69.7" transform="rotate(-90 211.6 69.7)">E_COLSER</text>
<text x="267.6" y="68.3">COLSER</text>
<text x="99.9" y="75.9">E_SDA</text>
<text x="140.6" y="75.9">SDA</text>
<text x="100.2" y="78.5">E_SCL</text>
<text x="140.6" y="78.5">SCL</text>
<text x="41.4" y="84.4" transform="rotate(-90 41.4 84.4)">DTR</text>
<text x="47.8" y="84.4" transform="rotate(-90 47.8 84.4)">RTS</text>
<text x="32.5" y="94.6" transform="rotate(-90 32.5 94.6)">RST</text>
<text x="56.6" y="94.6" transform="rotate(-90 56.6 94.6)">GPIO0_BTN</text>
<text x="118.3" y="103.9">IR_OUT</text>
<text x="32.5" y="130.1" transform="rotate(-90 32.5 130.1)">DC_IN</text>
<text x="209" y="139" transform="rotate(-90 209 139)">LEDLOGICVDD</text>
<text x="275.2" y="140.7">ESPVDD</text>
<text x="119.1" y="177.5">RXD</text>
<text x="102.7" y="180.1">E_TXD</text>
<text x="105.2" y="182.6">DTR</text>
<text x="105.3" y="185.2">RTS</text>
<text x="124.4" y="180.1">TXD</text>
<text x="178" y="184">Sheet: /</text>
<text x="121.4" y="187.7">B_RXD</text>
<text x="121.5" y="190.2">E_RXD</text>
<text x="178" y="186.7">File: dotmatrix_64x48.sch</text>
<text x="178" y="196.9">KiCad E.D.A. kicad no-vcs-found-342f28f58ubuntu16.04.1</text>
<text x="178" y="194.1">Size: A4</text>
<text x="200" y="194.1">Date:</text>
<text x="263" y="194.1">Rev:</text>
<text x="263" y="196.9">Id: 1/9</text>
</g>
<g font-size="2.1" fill="#008484">
<text x="96.4" y="29.4">U1</text>
<text x="91.9" y="32">WROOM-02</text>
</g>
<text font-size="2.1" fill="#0000c2" x="265.2" y="104.4" transform="rotate(-90 265.2 104.4)">Terminators for long line end</text>
<g font-size="1.8" fill="#840000">
<text x="35" y="11.9">1</text>
<text x="85" y="11.9">2</text>
<text x="135" y="11.9">3</text>
<text x="185" y="11.9">4</text>
<text x="235" y="11.9">5</text>
<text x="285" y="11.9">6</text>
<text x="10.4" y="35.9">A</text>
<text x="84.6" y="35.6">1</text>
<text x="109.5" y="35.6">18</text>
<text x="181.1" y="33">2</text>
<text x="181.1" y="35.6">3</text>
<text x="195.3" y="30.4" transform="rotate(-90 195.3 30.4)">20</text>
<text x="208.6" y="35.6">17</text>
<text x="208.6" y="33">18</text>
<text x="285.4" y="35.9">A</text>
<text x="84.6" y="38.1">2</text>
<text x="84.6" y="40.6">3</text>
<text x="109.5" y="40.6">16</text>
<text x="109.5" y="38.1">17</text>
<text x="181.1" y="38.1">4</text>
<text x="181.1" y="40.6">5</text>
<text x="208.6" y="40.6">15</text>
<text x="208.6" y="38.1">16</text>
<text x="84.6" y="43.2">4</text>
<text x="84.6" y="45.7">5</text>
<text x="109.5" y="45.7">14</text>
<text x="109.5" y="43.2">15</text>
<text x="181.1" y="43.2">6</text>
<text x="181.1" y="45.7">7</text>
<text x="208.6" y="45.7">13</text>
<text x="208.6" y="43.2">14</text>
<text x="84.6" y="48.3">6</text>
<text x="84.6" y="50.8">7</text>
<text x="84.6" y="53.3">8</text>
<text x="109.5" y="53.3">11</text>
<text x="109.5" y="50.8">12</text>
<text x="109.5" y="48.3">13</text>
<text x="181.1" y="48.3">8</text>
<text x="181.1" y="50.8">9</text>
<text x="208.6" y="50.8">11</text>
<text x="208.6" y="48.3">12</text>
<text x="84.6" y="55.9">9</text>
<text x="109.5" y="55.9">10</text>
<text x="180.6" y="58.4">19</text>
<text x="181.1" y="55.9">1</text>
<text x="238.7" y="58">W9</text>
<text x="195.3" y="63.4" transform="rotate(-90 195.3 63.4)">10</text>
<text x="10.4" y="85.9">B</text>
<text x="285.4" y="85.9">B</text>
<text x="33.3" y="97.3" transform="rotate(-90 33.3 97.3)">3</text>
<text x="57.4" y="97.3" transform="rotate(-90 57.4 97.3)">3</text>
<text x="188.2" y="99.8" transform="rotate(-90 188.2 99.8)">2</text>
<text x="228.1" y="96.5">1</text>
<text x="228.1" y="101.6">2</text>
<text x="228.1" y="99.1">3</text>
<text x="33.3" y="104.9" transform="rotate(-90 33.3 104.9)">2</text>
<text x="36" y="102.1">1</text>
<text x="50.6" y="102.1">1</text>
<text x="57.4" y="104.9" transform="rotate(-90 57.4 104.9)">2</text>
<text x="181.4" y="104.6">1</text>
<text x="188.2" y="107.4" transform="rotate(-90 188.2 107.4)">3</text>
<text x="207.8" y="105.4">2</text>
<text x="223" y="105.4">1</text>
<text x="215.6" y="108.7" transform="rotate(-90 215.6 108.7)">3</text>
<text x="71.9" y="123.2">1</text>
<text x="89.7" y="123.2">4</text>
<text x="27.5" y="130.8">1</text>
<text x="71.9" y="128.3">2</text>
<text x="89.7" y="128.3">3</text>
<text x="218.6" y="129.5">3</text>
<text x="10.4" y="135.9">C</text>
<text x="27.5" y="135.9">2</text>
<text x="27.5" y="133.3">3</text>
<text x="218.6" y="134.6">1</text>
<text x="218.6" y="132.1">2</text>
<text x="285.4" y="135.9">C</text>
<text x="169.1" y="144.8">1</text>
<text x="188.1" y="144.8">3</text>
<text x="178.8" y="153.1" transform="rotate(-90 178.8 153.1)">2</text>
<text x="134.8" y="171.4">1</text>
<text x="134.8" y="174">2</text>
<text x="134.8" y="176.5">3</text>
<text x="134.8" y="179.1">4</text>
<text x="10.4" y="185.9">D</text>
<text x="134.8" y="181.6">5</text>
<text x="134.8" y="184.1">6</text>
<text x="285.4" y="185.9">D</text>
<text x="134.8" y="186.7">7</text>
<text x="134.8" y="189.2">8</text>
<text x="35" y="199.9">1</text>
<text x="85" y="199.9">2</text>
<text x="135" y="199.9">3</text>
<text x="185" y="199.9">4</text>
<text x="235" y="199.9">5</text>
<text x="285" y="199.9">6</text>
</g>
<g font-size="1.8" fill="#008484">
<text x="32.5" y="16.2">BLM18RK102SN1 1k @ 100MHz</text>
<text x="154.4" y="14.9">BLM18RK102SN1 1k @ 100MHz</text>
<text x="21.5" y="23.9">C69</text>
<text x="31.6" y="23.9">C35</text>
<text x="39.6" y="20">L4</text>
<text x="41.8" y="23.9">C61</text>
<text x="49.7" y="19.9">D8</text>
<text x="156.5" y="23.8">C70</text>
<text x="166.6" y="20">L3</text>
<text x="175.5" y="23.8">C62</text>
<text x="185.7" y="23.8">C55</text>
<text x="22.7" y="26.2">1u</text>
<text x="32.9" y="26.2">1u</text>
<text x="41.4" y="26.2">0.1u</text>
<text x="53.9" y="29" transform="rotate(-90 53.9 29)">R122</text>
<text x="56.4" y="29.1" transform="rotate(-90 56.4 29.1)">1k</text>
<text x="71.8" y="25.4" transform="rotate(-90 71.8 25.4)">R9</text>
<text x="75.5" y="28.1" transform="rotate(-90 75.5 28.1)">R5</text>
<text x="79.4" y="26.6" transform="rotate(-90 79.4 26.6)">R10</text>
<text x="136.6" y="27.9" transform="rotate(-90 136.6 27.9)">R11</text>
<text x="156.6" y="26.3">0.1u</text>
<text x="159.5" y="29.5">GND</text>
<text x="175.7" y="26.3">0.1u</text>
<text x="186.9" y="26.3">1u</text>
<text x="197" y="27.6">U2</text>
<text x="25.9" y="33.3">GND</text>
<text x="36" y="33.3">GND</text>
<text x="46.2" y="33.3">GND</text>
<text x="51.5" y="35.8">GND</text>
<text x="70.5" y="31.7" transform="rotate(-90 70.5 31.7)">22k</text>
<text x="74.2" y="32.7" transform="rotate(-90 74.2 32.7)">10k</text>
<text x="78.2" y="31.7" transform="rotate(-90 78.2 31.7)">22k</text>
<text x="112" y="33.6" transform="rotate(-90 112 33.6)">D11</text>
<text x="134" y="30.2" transform="rotate(-90 134 30.2)">10k</text>
<text x="172.1" y="31.5" transform="rotate(-90 172.1 31.5)">10k</text>
<text x="174.7" y="30.3" transform="rotate(-90 174.7 30.3)">R128</text>
<text x="178.5" y="30.7">GND</text>
<text x="185.7" y="33.9">A0</text>
<text x="187.3" y="30.1">GND</text>
<text x="196.3" y="30.1">74VHC541</text>
<text x="203.3" y="33.9">Y0</text>
<text x="218.9" y="33.8">R115</text>
<text x="225" y="32.6">10R</text>
<text x="225" y="35.1">10R</text>
<text x="238.7" y="32.6">W2</text>
<text x="238.7" y="35.1">W3</text>
<text x="59.8" y="41.4">R1</text>
<text x="65.2" y="40.2">120R</text>
<text x="88.6" y="36.4">3V3</text>
<text x="88.6" y="39">EN</text>
<text x="88.6" y="41.5">GPIO14</text>
<text x="100.5" y="39">GPIO16</text>
<text x="102.1" y="41.5">TOUT</text>
<text x="103" y="36.4">GND</text>
<text x="115.8" y="41.4">R26</text>
<text x="120.9" y="38.9">R13</text>
<text x="126.2" y="37.6">120R</text>
<text x="134.6" y="37.6" transform="rotate(-90 134.6 37.6)">GND</text>
<text x="144.1" y="40.7">SW2</text>
<text x="185.7" y="36.4">A1</text>
<text x="185.7" y="39">A2</text>
<text x="185.7" y="41.5">A3</text>
<text x="203.3" y="41.5">Y3</text>
<text x="203.3" y="39">Y2</text>
<text x="203.3" y="36.4">Y1</text>
<text x="218.9" y="36.4">R116</text>
<text x="218.9" y="41.4">R117</text>
<text x="224" y="40.2">120R</text>
<text x="59.8" y="44">R2</text>
<text x="59.8" y="46.5">R3</text>
<text x="65.2" y="42.7">120R</text>
<text x="65.2" y="45.3">120R</text>
<text x="65.2" y="47.8">120R</text>
<text x="88.6" y="44.1">GPIO12</text>
<text x="88.6" y="46.6">GPIO13</text>
<text x="101.5" y="46.6">GPIO5</text>
<text x="103.4" y="44.1">RST</text>
<text x="121.1" y="42.7">120R</text>
<text x="151.7" y="46.7">GND</text>
<text x="185.7" y="44.1">A4</text>
<text x="185.7" y="46.6">A5</text>
<text x="203.3" y="46.6">Y5</text>
<text x="203.3" y="44.1">Y4</text>
<text x="218.9" y="44">R118</text>
<text x="218.9" y="46.5">R120</text>
<text x="224" y="42.7">120R</text>
<text x="225" y="45.3">10R</text>
<text x="238.2" y="45.3">W11</text>
<text x="59.8" y="49.1">R6</text>
<text x="59.8" y="51.6">R7</text>
<text x="65.2" y="50.3">120R</text>
<text x="88.6" y="49.1">GPIO15</text>
<text x="88.6" y="51.7">GPIO2</text>
<text x="103" y="49.1">GND</text>
<text x="103.4" y="51.7">TXD</text>
<text x="134.6" y="50.3" transform="rotate(-90 134.6 50.3)">GND</text>
<text x="140.1" y="52.9">1k</text>
<text x="185.7" y="49.1">A6</text>
<text x="185.7" y="51.7">A7</text>
<text x="203.3" y="51.7">Y7</text>
<text x="203.3" y="49.1">Y6</text>
<text x="224" y="52.9">120R</text>
<text x="238.7" y="52.9">W7</text>
<text x="16" y="55.5">BLM18RK102SN1 1k @ 100MHz</text>
<text x="30.7" y="54.3">L7</text>
<text x="42.6" y="56.8">D10</text>
<text x="88.6" y="54.2">GPIO0</text>
<text x="88.6" y="56.8">GND</text>
<text x="103.2" y="54.2">RXD</text>
<text x="104.1" y="56.8">IO4</text>
<text x="123.4" y="56.7">R15</text>
<text x="128.7" y="55.4">120R</text>
<text x="134.9" y="54.1">R16</text>
<text x="185.7" y="56.8">G1</text>
<text x="185.7" y="59.3">G2</text>
<text x="218.9" y="54.1">R119</text>
<text x="220.1" y="56.8">R127</text>
<text x="230.3" y="56.8">R126</text>
<text x="232.9" y="59.4">10k</text>
<text x="238.7" y="55.4">W4</text>
<text x="38.7" y="63.4" transform="rotate(-90 38.7 63.4)">1k</text>
<text x="61.7" y="63.7">GND</text>
<text x="75.5" y="63.3" transform="rotate(-90 75.5 63.3)">120R</text>
<text x="78" y="62.4" transform="rotate(-90 78 62.4)">R4</text>
<text x="82" y="62.2" transform="rotate(-90 82 62.2)">R34</text>
<text x="84.5" y="63.4" transform="rotate(-90 84.5 63.4)">10k</text>
<text x="112" y="62.8" transform="rotate(-90 112 62.8)">D13</text>
<text x="122.2" y="61.8">R14</text>
<text x="127.4" y="60.5">120R</text>
<text x="215.9" y="62" transform="rotate(-90 215.9 62)">GND</text>
<text x="221.4" y="60.6">R121</text>
<text x="226.4" y="61.9">22k</text>
<text x="41.2" y="66" transform="rotate(-90 41.2 66)">R48</text>
<text x="112.5" y="68.8">GND</text>
<text x="127.7" y="71" transform="rotate(-90 127.7 71)">4.7k</text>
<text x="130.2" y="71.2" transform="rotate(-90 130.2 71.2)">R8</text>
<text x="132.8" y="71.1" transform="rotate(-90 132.8 71.1)">R27</text>
<text x="174.7" y="66.3">GND</text>
<text x="193.8" y="70.1">GND</text>
<text x="218.9" y="68.1">R114</text>
<text x="224" y="66.8">120R</text>
<text x="238.7" y="66.8">W1</text>
<text x="38.8" y="72.6">GND</text>
<text x="79.5" y="73.9">GND</text>
<text x="117.1" y="75.7">R46</text>
<text x="122.4" y="74.5">120R</text>
<text x="122.4" y="77">120R</text>
<text x="135.3" y="72.3" transform="rotate(-90 135.3 72.3)">4.7k</text>
<text x="249.6" y="74.7" transform="rotate(-90 249.6 74.7)">R131</text>
<text x="252.1" y="74.7" transform="rotate(-90 252.1 74.7)">R132</text>
<text x="254.7" y="74.7" transform="rotate(-90 254.7 74.7)">R133</text>
<text x="257.2" y="74.7" transform="rotate(-90 257.2 74.7)">R134</text>
<text x="259.8" y="74.7" transform="rotate(-90 259.8 74.7)">R135</text>
<text x="262.3" y="74.7" transform="rotate(-90 262.3 74.7)">R136</text>
<text x="74.8" y="78.4" transform="rotate(-90 74.8 78.4)">SW1</text>
<text x="117.1" y="78.3">R52</text>
<text x="249.6" y="83.5" transform="rotate(-90 249.6 83.5)">GND</text>
<text x="252.1" y="83.5" transform="rotate(-90 252.1 83.5)">GND</text>
<text x="254.7" y="83.5" transform="rotate(-90 254.7 83.5)">GND</text>
<text x="257.2" y="83.5" transform="rotate(-90 257.2 83.5)">GND</text>
<text x="259.8" y="83.5" transform="rotate(-90 259.8 83.5)">GND</text>
<text x="262.3" y="83.5" transform="rotate(-90 262.3 83.5)">GND</text>
<text x="75.6" y="86.6">GND</text>
<text x="197.1" y="86.7">VCC</text>
<text x="203.8" y="87.3">BLM21PG331SN 300R@100MHz</text>
<text x="207.3" y="89.1">L6</text>
<text x="41.2" y="95.2" transform="rotate(-90 41.2 95.2)">R54</text>
<text x="47.7" y="95.2" transform="rotate(-90 47.7 95.2)">R55</text>
<text x="227.6" y="94.1">BARREL_JACK</text>
<text x="231" y="91.7">CONN3</text>
<text x="249.6" y="93.5" transform="rotate(-90 249.6 93.5)">120R DNI</text>
<text x="252.1" y="93.5" transform="rotate(-90 252.1 93.5)">120R DNI</text>
<text x="254.7" y="93.5" transform="rotate(-90 254.7 93.5)">120R DNI</text>
<text x="257.2" y="93.5" transform="rotate(-90 257.2 93.5)">120R DNI</text>
<text x="259.8" y="93.5" transform="rotate(-90 259.8 93.5)">120R DNI</text>
<text x="262.3" y="93.5" transform="rotate(-90 262.3 93.5)">120R DNI</text>
<text x="26.9" y="100.1">Q2</text>
<text x="42.5" y="100" transform="rotate(-90 42.5 100)">10k</text>
<text x="46.4" y="100" transform="rotate(-90 46.4 100)">10k</text>
<text x="58.4" y="100.1">Q4</text>
<text x="162.9" y="101.1">1k</text>
<text x="167.2" y="98.7">Q_NPN_BCE RN5006</text>
<text x="189.2" y="101.5">Q1</text>
<text x="214.2" y="100.9">D12</text>
<text x="18.5" y="102.4">Q_NPN_BEC</text>
<text x="58.3" y="102.4">Q_NPN_BEC</text>
<text x="160.3" y="103.7">R12</text>
<text x="202.5" y="103.9">C4</text>
<text x="202.5" y="106.2">1u</text>
<text x="209.7" y="103.2">PESD12VL2BT</text>
<text x="137.4" y="111.1" transform="rotate(-90 137.4 111.1)">D14</text>
<text x="146.7" y="110" transform="rotate(-90 146.7 110)">0.1u</text>
<text x="149" y="108.5" transform="rotate(-90 149 108.5)">C2</text>
<text x="164.3" y="113.6" transform="rotate(-90 164.3 113.6)">C3</text>
<text x="173.4" y="112.6">10k DNI</text>
<text x="174.3" y="110">R42</text>
<text x="52.2" y="119">FUSE</text>
<text x="62.6" y="119">0.1u</text>
<text x="80.3" y="119.6">T1</text>
<text x="112.9" y="117.2">VCC</text>
<text x="137.9" y="117.1">GND</text>
<text x="162" y="115.6" transform="rotate(-90 162 115.6)">220p</text>
<text x="184.7" y="115.2">GND</text>
<text x="53.6" y="121.6">F1</text>
<text x="63.8" y="121.6">C72</text>
<text x="70.3" y="121.9">COMMON_MODE_CHOKE</text>
<text x="219.1" y="124.6">P6</text>
<text x="15.8" y="128.3">BARREL_JACK</text>
<text x="19.3" y="126">CONN1</text>
<text x="150.1" y="129.9">VCC</text>
<text x="214.5" y="126.9">CONN_01X03</text>
<text x="42.1" y="135.6">D7</text>
<text x="92" y="133">GND</text>
<text x="95.8" y="136.8">GND GND</text>
<text x="107.3" y="136.8">GND</text>
<text x="37.7" y="138.1">12V TVS diode</text>
<text x="80.3" y="143.2">1000u 16V LowESR</text>
<text x="95.5" y="139.4">C31</text>
<text x="100.6" y="139.4">C64</text>
<text x="101.8" y="141.9">1u</text>
<text x="107" y="139.4">C66</text>
<text x="107.1" y="141.9">0.1u</text>
<text x="177.4" y="141.9">U14</text>
<text x="214.1" y="143.8">GND</text>
<text x="221.6" y="143.2">BLM21PG331SN 300R@100MHz</text>
<text x="226.3" y="141.2">L1</text>
<text x="172.5" y="145.7">VIN</text>
<text x="181.9" y="145.7">OUT</text>
<text x="203.7" y="144.4">JP13</text>
<text x="38.5" y="155.3">H3</text>
<text x="44.9" y="155.3">H4</text>
<text x="50" y="155.3">H5</text>
<text x="179.7" y="150.4" transform="rotate(-90 179.7 150.4)">GND</text>
<text x="17.1" y="161">GND</text>
<text x="152.7" y="161">C21</text>
<text x="154.3" y="157.1">GND</text>
<text x="159.3" y="158.4">GND</text>
<text x="160.3" y="161">C22</text>
<text x="172.3" y="161">NJM2845DL1-33</text>
<text x="177.1" y="158.4">GND</text>
<text x="189.3" y="159.7">C1</text>
<text x="189.8" y="157.1">GND GND</text>
<text x="195.9" y="159.7">C23</text>
<text x="219" y="157.1">GND</text>
<text x="220" y="159.7">C71</text>
<text x="235.5" y="157.1">GND</text>
<text x="236.5" y="159.7">C33</text>
<text x="241.9" y="158.4">GND GND GND GND</text>
<text x="242.8" y="161">C20</text>
<text x="247.9" y="161">C18</text>
<text x="253" y="161">C19</text>
<text x="258.1" y="161">C34</text>
<text x="267" y="161">C56</text>
<text x="267.3" y="157.1">GND</text>
<text x="274.6" y="161">C57</text>
<text x="274.9" y="157.1">GND</text>
<text x="153" y="163.5">100u</text>
<text x="160.2" y="163.5">1u</text>
<text x="188.6" y="162.2">100u</text>
<text x="197.1" y="162.2">1u</text>
<text x="219.9" y="162.2">1u</text>
<text x="235.6" y="163.5">100u</text>
<text x="244.1" y="163.5">1u</text>
<text x="247.9" y="163.5">1u</text>
<text x="253" y="163.5">1u</text>
<text x="258" y="163.5">1u</text>
<text x="266" y="163.5">100u</text>
<text x="274.9" y="163.5">100u</text>
<text x="107.2" y="174.9" transform="rotate(-90 107.2 174.9)">GND</text>
<text x="112.2" y="178.6">120R</text>
<text x="118.4" y="179.9">R17</text>
<text x="140.7" y="180.2">P3</text>
<text x="141" y="182.5">CONN_01X06</text>
</g>
<text font-size="1.8" fill="#008400" x="225.3" y="55.5">10k</text>
<g font-size="1.4" fill="#008484">
<text x="196.1" y="35.2" transform="rotate(-90 196.1 35.2)">VCC</text>
<text x="196.1" y="59.7" transform="rotate(-90 196.1 59.7)">GND</text>
</g>
</svg>
